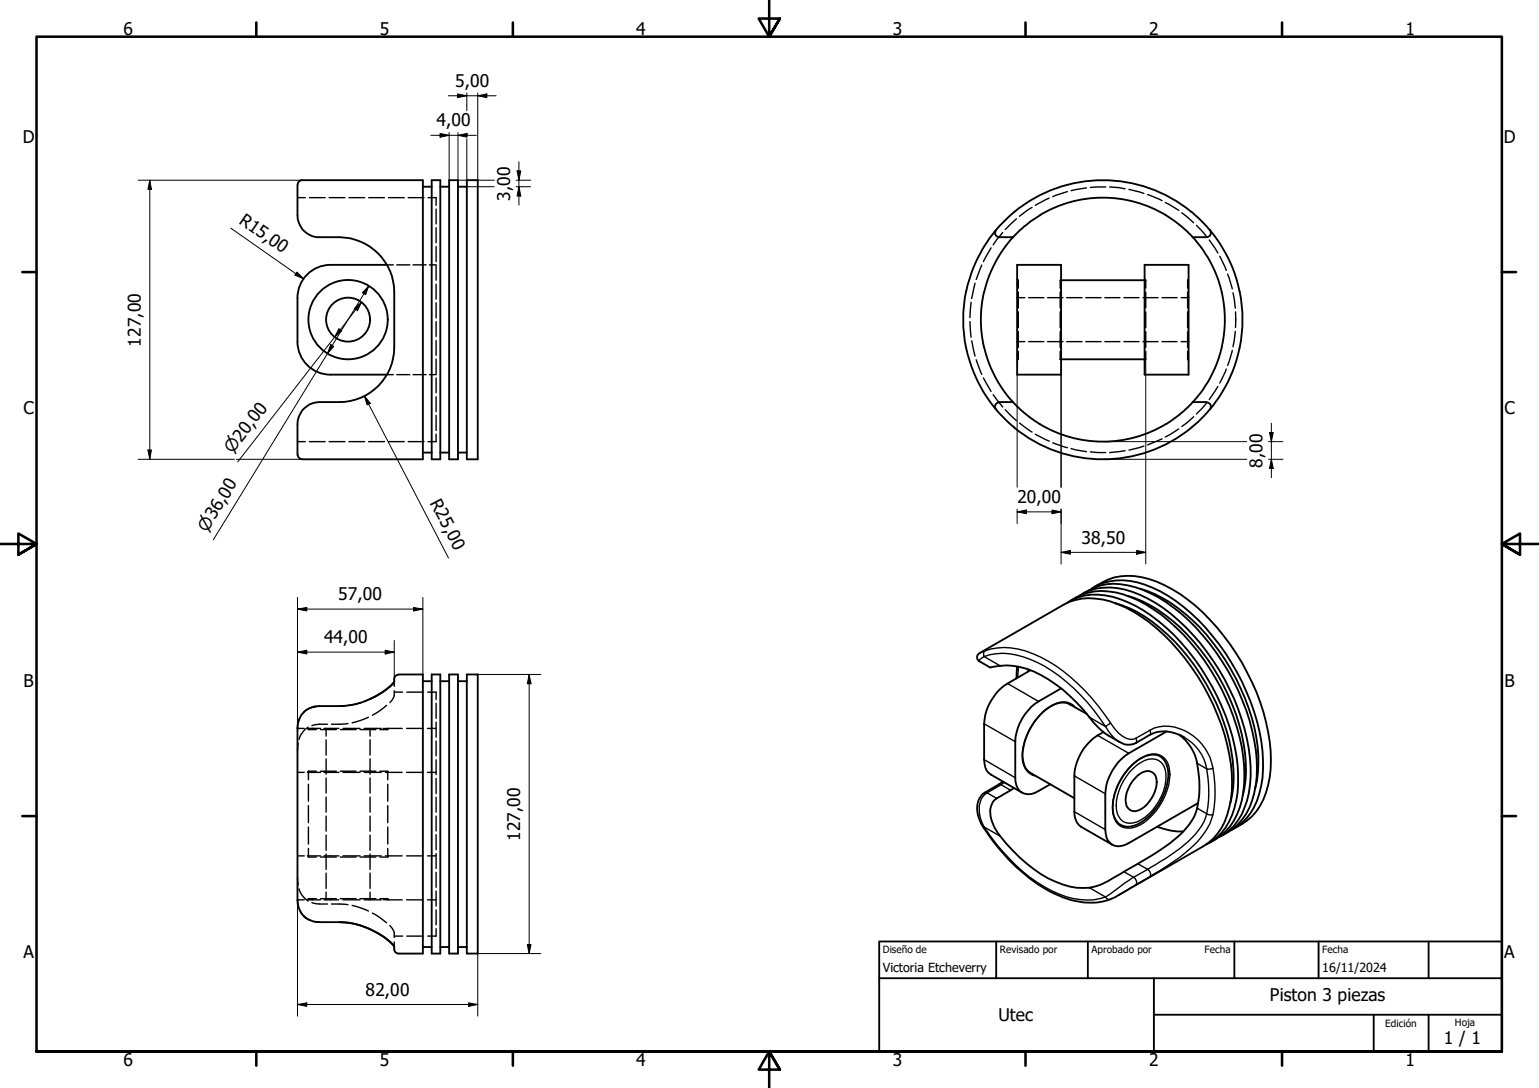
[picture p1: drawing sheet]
<svg xmlns="http://www.w3.org/2000/svg" width="420mm" height="297mm" viewBox="0 0 420 297" stroke-linecap="round" stroke-linejoin="round" font-family="sans-serif">
<!-- layer: Oculto (ISO) -->
<g fill="none" stroke="#000" stroke-width=".38">
<path d="M81.2 54h2.2M84.5 54h4.3M89.9 54h4.3M95.2 54h4.4M100.6 54h4.4M106 54h4.4M111.4 54h4.4M116.8 54h2.3v2.1M119.1 57.1v4M277.5 59.7l-3.1 3M281.7 56.6l-3.4 2.4M286.4 54.1l-3.8 2"/>
<path d="M291.4 52.3l-4 1.4M296.6 51.3l-4.2 .8M301.9 51l-4.2 .2M303 51l4.1 .5M308.2 51.7l4.1 1.1M313.3 53.1l3.9 1.7M318.1 55.3l3.7 2.2M322.6 58.1l3.3 2.7M105.6 72.3h1.8M108.3 72.3h3.6M112.8 72.3h3.5M117.2 72.3h1.9"/>
<path d="M119.1 62.2v4.1M119.1 67.3v4.1M119.1 72.4v4.1M119.1 77.6v4M266.2 77.3l-1 4.2M268 72.4l-1.5 3.9M270.6 67.7l-2.1 3.7M273.7 63.5l-2.6 3.4M277.7 76.2v.1M277.7 77.3v.3M277.9 76.4l.1 .1M278 76.5v2.2"/>
<path d="M278 79.7v4.4M278 76.5l-.1 .4M289.4 79.7v4.4M289.5 76.5l-.1 2.2M289.6 76.4l-.2 .1M289.6 76.5h.1M289.7 76.2l-.1 .1M312.5 76.5h.3M312.5 76.2v.1M312.7 76.4l.1 .1M312.8 76.5v2.2M312.8 79.7v4.4"/>
<path d="M324.2 76.5v2.2M324.2 79.7v4.4M324.2 76.5l.2 .4M324.4 76.4l-.2 .1M324.4 77.3l.1 .3M324.5 76.2l-.1 .1M326.6 61.5l2.9 3.2M330.1 65.5l2.4 3.6M333 70l1.8 3.8M335.2 74.9l1.2 4M336.6 79.9l.6 4.2M119.1 82.7v4.1"/>
<path d="M119.1 87.8v4.1M119.1 92.9v4.1M119.1 98v4.2M264.8 87.8l.3 4.3M265.1 82.5l-.3 4.2M265.2 93.1l1 4.1M266.5 98.2l1.5 4M277.7 97v.3M277.7 81.3h2.1M277.7 93.3h2.1M277.7 98.2v.2M277.9 97.7l.1 .4"/>
<path d="M278 85.1v4.4M278 90.5v4.4M278 95.9v2.2M278 98.1l-.1 .1M280.8 81.3h4.2M280.8 93.3h4.2M286 81.3h4.2M286 93.3h4.2M289.4 85.1v4.4M289.4 90.5v4.4M289.4 95.9v2.2M289.4 98.1h.1"/>
<path d="M289.4 98.1l.2 .1M289.6 98.1h.1M289.6 98.2l.1 .2M291.2 81.3h4.2M291.2 93.3h4.2M296.4 81.3h4.2M296.4 93.3h4.2M301.6 81.3h4.2M301.6 93.3h4.2M306.8 81.3h4.2M306.8 93.3h4.2M312 81.3h4.2"/>
<path d="M312 93.3h4.2M312.5 98.1h.3M312.5 98.2v.2M312.8 85.1v4.4M312.8 90.5v4.4M312.8 95.9v2.2M312.8 98.1l-.1 .1M317.2 81.3h4.2M317.2 93.3h4.2M322.5 81.3h2M322.5 93.3h2M324.2 85.1v4.4"/>
<path d="M324.2 90.5v4.4M324.2 95.9v2.2M324.2 98.1l.2 .1M324.4 97.7l-.2 .4M324.4 98.2l.1 .2M324.5 97l-.1 .3M336.4 95.7l-1.2 4M337.2 90.5l-.6 4.2M337.3 85.1v4.3M105.6 102.3h1.8M108.3 102.3h3.6M112.8 102.3h3.5"/>
<path d="M117.2 102.3h1.9M119.1 103.2v4M119.1 108.3v4.1M119.1 113.4v4.1M119.1 118.5v2.1h-2.3M268.5 103.2l2.1 3.7M271.1 107.7l2.6 3.4M274.4 111.9l3.1 3M278.3 115.5l3.4 2.5M282.6 118.5l3.8 1.9M317.2 119.8l-3.9 1.7M321.8 117.1l-3.7 2.2"/>
<path d="M325.9 113.8l-3.3 2.6M329.5 109.9l-2.9 3.1M332.5 105.5l-2.4 3.6M334.8 100.8l-1.8 3.8M81.2 120.6h2.2M84.5 120.6h4.3M89.9 120.6h4.3M95.2 120.6h4.4M100.6 120.6h4.4M106 120.6h4.4M111.4 120.6h4.4M287.4 120.9l4 1.3"/>
<path d="M292.4 122.5l4.2 .8M297.7 123.4l4.2 .2M307.1 123l-4.1 .6M312.3 121.8l-4.1 1.1M81.2 198.9h1.9M81.9 195.9l-.5 1.3-.2 1.6M84.1 198.6l-1.3 1.1-.8 1.1-.3 1.1M84.2 199.2h2.2M84.2 199v.2M84.6 199l-.4 .2M85.2 193.1l-.9 .4-1.6 1.2M85.4 198.9h-.4"/>
<path d="M86.5 192.8l-.3 .1M86.9 192.8h.3M87.5 199.2h4.3M87.5 198.9h-3.6h.2M88.5 198.9h4M89 198.9v2.1M89.4 197.7a10.1 10.1 0 0 0-4.2 .4M92.9 199.2h4.3M93.7 198.9h4.6M94.4 192.7l-1.8 .1M95 197.5l-4.5 .2M98.3 199.2h4.3"/>
<path d="M98.6 191.8l-3.4 .8M99.4 198.9h4.7M100.6 195.8l-4.5 1.5M101 190.9l-1.6 .7M101 198.9v2.1M103.7 199.2h2.2M104.6 198.9h.5M105.2 198.9h4.6M105.5 199l.4 .2M105.5 192.6l-2.2 1.7-1.6 .9M105.9 199v.2M106.1 198.9h-.1"/>
<path d="M107.6 188.6a3.5 3.5 0 0 1-1.2 3.2M107.6 186.1v.1M107.6 186.2h.1M107.6 186.2v1.2M107.6 189h2.3M111 198.9h4.6M111.1 189h4.5M116.7 198.9h2.4M116.8 189h2.3v2M119.1 192v4.1M119.1 197.2v4.1M81.2 210.9h1.9"/>
<path d="M81.4 202.9l-.2 2.1M84.1 210.8l-.2 .1h3.6M84.2 214.1v4.6M84.2 219.9v4.7M86.4 210.6h-2.2v2.3M87.5 210.6h4.3M88.5 210.9h4M89 202v4.2M89 207.2v4.2M89 212.4v4.1M89 217.6v4.1M92.9 210.6h4.3"/>
<path d="M93.7 210.9h4.6M98.3 210.6h4.3M99.4 210.9h4.7M101 202v4.2M101 207.2v4.2M101 212.4v4.1M101 217.6v4.1M103.7 210.6h2.2v2.3M105.2 210.9h4.6M105.9 214.1v4.6M105.9 219.9v4.7M105.9 210.6v.1"/>
<path d="M106 210.8l.1 .1M111 210.9h4.6M116.7 210.9h2.4M119.1 202.3v4.1M119.1 207.4v4.1M119.1 212.5v4.1M119.1 217.7v4M81.2 239.5l.2 2.1M81.2 233.7h1.9M84.2 231.6v2.4h2.2M84.2 225.8v4.6M87.5 234h4.3"/>
<path d="M87.5 233.7h-3.6h.2M88.5 233.7h4M89 222.8v4.1M89 228v4.1M89 233.2v4.1M89 238.4v4.2M92.9 234h4.3M93.7 233.7h4.6M98.3 234h4.3M99.4 233.7h4.7M101 222.8v4.1M101 228v4.1"/>
<path d="M101 233.2v4.1M101 238.4v4.2M103.7 234h2.2M105.2 233.7h4.6M105.9 225.8v4.6M105.9 231.6v2.4M105.9 233.9v.1M106.1 233.7h-.1M111 233.7h4.6M116.7 233.7h2.4M119.1 222.8v4.1M119.1 227.9v4.1"/>
<path d="M119.1 233v4.1M119.1 238.2v4M81.2 245.7l.3 1.7M81.2 245.7h1.9M81.7 242.7l.7 1.6 1.7 1.7M82 248.9l1.1 1.3M83.6 250.7l1.2 .6M84.1 245.6l-.2 .1h3.6M84.2 245.3h2.2M84.2 245.3l.4 .2M84.2 245.3v.2M85 245.6l.4 .1"/>
<path d="M85.2 246.4a10.1 10.1 0 0 0 4.2 .4M86 251.6l1.2 .2M87.5 245.3h4.3M88.5 245.7h4M89 243.6v2.1M90.5 246.8l4.5 .2M92.9 245.3h4.3M93.7 245.7h4.6M96.1 247.2l4.5 1.5M98.3 245.3h4.3M99.4 245.7h4.7M101 243.6v2.1"/>
<path d="M101.7 249.3l1.6 .9 2.2 1.8M103.7 245.3h2.2M105.1 245.6l-.5 .1M105.2 245.7h4.6M105.9 245.3l-.4 .2M105.9 245.3v.2M106 245.6l.1 .1M106.4 252.7l.6 .7a2.94 2.94 0 0 1 .6 2.6M107.6 258.4h.1M107.6 258.4v.1M107.6 257.2v1.2M107.6 255.6h2.3"/>
<path d="M111 245.7h4.6M111.1 255.6h4.5M116.7 245.7h2.4M119.1 243.3v4.1M119.1 248.4v4.1M119.1 253.5v2.1h-2.3"/>
</g>
<!-- layer: Visible (ISO) -->
<g fill="none" stroke="#000" stroke-width=".51">
<path d="M81.2 50.4v8.4a6 6 0 0 0 6 6 24.2 24.2 0 0 1 11.4 1.2 15.1 15.1 0 0 1 9 13.8v15a15 15 0 0 1-15 15h-5.4a6.1 6.1 0 0 0-6 6v8.4M81.3 50.4a1.17 1.17 0 0 1 1.2-1.2h32.9v76.2h-33M115.4 51h2.5M117.9 49.2h2.3v76.2h-2.3zM120.2 51h2.4M122.6 49.2h2.4v76.2h-2.4zM125 51h2.4M127.4 49.2h3v76.2h-3zM276.9 57.9a38.1 38.1 0 0 1 48.4 0M276.9 57.8a38.6 38.6 0 0 0-13.1 21.8M283.9 58.8a33.3 33.3 0 0 1 41.7 6M283.9 58.8a33.3 33.3 0 0 0-15.3 36"/>
<path d="M325.3 57.8a38.6 38.6 0 0 1 13.1 21.8M105.6 72.3h-15.4a9 9 0 0 0-9 9v12a9 9 0 0 0 9 9h15.4M263.7 79.5a38.1 38.1 0 0 0 0 15.5M271.9 62.8a1.17 1.17 0 0 0-.1 1.3 1.17 1.17 0 0 0 1 .7h3.7M277.7 72.3h12v30h-12zM289.7 76.5h22.8M312.5 72.3h12v30h-12zM325.6 64.8a33.3 33.3 0 0 1 0 45M330.3 62.8a1.17 1.17 0 0 1 .2 1.3 1.17 1.17 0 0 1-1.1 .7h-3.8M338.4 79.5a38.1 38.1 0 0 1 0 15.5M263.8 95a37.9 37.9 0 0 0 13.1 21.7M268.7 94.8a33.6 33.6 0 0 0 15.2 21"/>
<path d="M289.7 98.1h22.8M338.4 95a38.1 38.1 0 0 1-61.5 21.7M272.8 109.8h3.7M272.8 109.8a1.17 1.17 0 0 0-1 .7 1.17 1.17 0 0 0 .1 1.3M283.9 115.8a33.3 33.3 0 0 0 34.4 0M325.6 109.8l-3.6 3.4-3.7 2.6M325.6 109.8h3.8M329.4 109.8a1.17 1.17 0 0 1 1.1 .7 1.17 1.17 0 0 1-.2 1.3M81.3 124.2a1.17 1.17 0 0 0 1.2 1.1M115.4 123.6h2.5M120.2 123.6h2.4M125 123.6h2.4"/>
<path d="M291.2 164.6a15.7 15.7 0 0 1 14.6-1 45.4 45.4 0 0 1 20.3 16.3 58.2 58.2 0 0 1 11.9 31.6 22.8 22.8 0 0 1-4.6 15.9l-2.6 2.3-1.5 .9M292 164.1a16 16 0 0 1 14.5-1.9 41.9 41.9 0 0 1 18.6 13.3 62.3 62.3 0 0 1 14.3 31.1 27.8 27.8 0 0 1-2.6 17.5 15.2 15.2 0 0 1-6.7 6M294.6 162.7a16.2 16.2 0 0 1 14.6-1.1 44.9 44.9 0 0 1 20.2 16.3 59 59 0 0 1 12 31.6 22.8 22.8 0 0 1-4.5 16l-2.7 2.3-1.5 .8M295.5 162.2a15.6 15.6 0 0 1 14.4-1.9 40.5 40.5 0 0 1 18.5 13.2 60.8 60.8 0 0 1 14.7 33.7 24.5 24.5 0 0 1-3.9 16.5 14.5 14.5 0 0 1-5.6 4.4M298 160.7a16.2 16.2 0 0 1 14.5-1.1 45.4 45.4 0 0 1 20.4 16.3 62 62 0 0 1 11.8 29.2 26.3 26.3 0 0 1-3.3 16.9 15.3 15.3 0 0 1-5.3 4.7M298.8 160.2a16.8 16.8 0 0 1 17-1.4 47.2 47.2 0 0 1 20.1 17.1 57.2 57.2 0 0 1 11.1 31.6 21.7 21.7 0 0 1-5.2 15.4l-2.7 2.1-2.2 1.2M304.4 164.6a36.4 36.4 0 0 1 16.3 10.5 57.6 57.6 0 0 1 16 35.1 27.7 27.7 0 0 1-.8 9M307.8 162.7a37.9 37.9 0 0 1 18.1 12.5 56 56 0 0 1 14.3 35.5l-.2 2.3-.7 4.2M311.1 160.7a36.4 36.4 0 0 1 16.4 10.5 60.1 60.1 0 0 1 15.8 32.6 33.3 33.3 0 0 1-.7 11.5M86.2 192.9l-1 .2M101 190.9a18.8 18.8 0 0 0 6.5-4.5l.1-.3a21 21 0 0 1-15 6.7h-5.4a5.8 5.8 0 0 0-6 6v46.9a5.8 5.8 0 0 0 6 6.1h5.4M108.8 184.2a1.38 1.38 0 0 0-1.2 1.9"/>
<path d="M108.8 184.1h6.6v76.2h-6.6M115.4 186h2.5M117.9 184.1h2.3v76.2h-2.3zM120.2 186h2.4M122.6 184.1h2.4v76.2h-2.4zM125 186h2.4M127.4 184.1h3v76.2h-3zM277.7 182l-.2 3.2M280.8 182.8l-.1 .5M281.3 183l-6.2 3.6a14 14 0 0 0-6.4 11v9.8a4.6 4.6 0 0 0 1.9 4.1l8.4 4.9M289.7 187.9l-6.2 3.6a14 14 0 0 0-6.3 11v9.8a3.9 3.9 0 0 0 3.5 4.5l1.9-.3 4.2-2.4M296.7 194.9l-4.6-2.6a5.3 5.3 0 0 0-6 1 16.9 16.9 0 0 0-6.9 13.7l.3 1.5a3.7 3.7 0 0 0 1.8 2.5l12 6.9"/>
<path d="M301.2 199.9a13.9 13.9 0 0 0-7.9 11.9v9.8a4.8 4.8 0 0 0 1.8 4.1l8.6 4.9M318.5 199.7l-10.3 6a14.3 14.3 0 0 0-6.4 11v9.8a4.6 4.6 0 0 0 1.9 4.1 4.2 4.2 0 0 0 4.5-.4l18.9-10.9M309.2 208.7a6.9 6.9 0 0 1 7.5-2.2 6.3 6.3 0 0 1 2.1 6.9 16.1 16.1 0 0 1-9.1 12 4.2 4.2 0 0 1-5.9-4.2 16.4 16.4 0 0 1 5.4-12.5zM310.7 211.6a3 3 0 0 1 4.4-.3 5.5 5.5 0 0 1 0 5.3 7.9 7.9 0 0 1-5.2 4.9 2.65 2.65 0 0 1-2.6-3.1 10.1 10.1 0 0 1 3.4-6.8zM321.9 200.6a12.8 12.8 0 0 1 5.3 10 23.9 23.9 0 0 1-1.1 12.3 28.4 28.4 0 0 1-10.5 9.9l-11.4 6.7a15 15 0 0 1-16 1.2 40.5 40.5 0 0 1-16.7-14.8 7.3 7.3 0 0 1-.4-7.1l1-.8 4.8-2.9M323.2 201.2a9.5 9.5 0 0 0-9.3-.6l-3.8 2.3-1.7 .4a3.8 3.8 0 0 1-2.8-.7 20.3 20.3 0 0 1-8.2-6.8 39.3 39.3 0 0 0-17-13.2 19 19 0 0 0-10.1-.4l-3-1.7a1.27 1.27 0 0 1 .2-2.2l22.9-13.2a16.7 16.7 0 0 1 14.8-.1 47.2 47.2 0 0 1 20 17.1 57.2 57.2 0 0 1 11.2 31.6 23.6 23.6 0 0 1-4 13.9l-1.2 1.4-2.7 2.1-22.9 13.2a15.8 15.8 0 0 1-13.2 1.4 39.9 39.9 0 0 1-18.1-12.2 42.2 42.2 0 0 1-7-9.9 5.8 5.8 0 0 1 1.6-7.2l4.9-3M315.9 225.7a18.1 18.1 0 0 0 7.1 1.3M83.1 250.2l.5 .5M92.6 251.8a20.8 20.8 0 0 1 15 6.6v.8M92.6 251.8a21 21 0 0 1 15 6.6v.1M107.6 259.2a1.17 1.17 0 0 0 1.2 1.1M115.4 258.6h2.5"/>
<path d="M120.2 258.6h2.4M125 258.6h2.4"/>
<circle cx="95" cy="87.3" r="10.8"/>
<circle cx="95" cy="87.3" r="6"/>
</g>
<!-- layer: Visible fina (ISO) -->
<g fill="none" stroke="#000" stroke-width=".38">
<path d="M267.5 178.3l1.5-.6a1.2 1.2 0 0 0-.3 1.5l-1.1 .8-.3 .5M269 177.7a19.1 19.1 0 0 1 15 1.7 52 52 0 0 1 19.2 18M268.7 197.6l8.5 4.9M273 181.8l-4.3-2.6a18.3 18.3 0 0 1 14.6 1.7 49.4 49.4 0 0 1 18.5 17.5l-4.4-2.6M275.1 186.6l8.4 4.9M278.1 182l-.3 3M293.6 193.2a4.4 4.4 0 0 0-5.5-1.1 16.9 16.9 0 0 0-9 12.9 5.9 5.9 0 0 0 2.8 6.6l.9 .3M313.9 199.4a.98 .98 0 0 1 0 1.2M313.9 199.4a10.8 10.8 0 0 1 11.9 1.6 13.9 13.9 0 0 1 5.4 8.7M313.9 199.4l-3.8 2.1M268.7 207.4l8.5 4.9M268.9 216.4l.6 .1"/>
<path d="M269.5 216.5a5.9 5.9 0 0 0-1.8 6.9l1 2.4-.2 .1M269.5 216.5l2.6 1.5M272.7 214.2h.6M273.3 214.2l2.6 1.6M273.3 214.2l-3.8 2.3M274.2 213.6l-.9 .6M293.3 211.8l8.5 4.9M299.7 200.8l8.5 4.9M308.4 210.7a9.2 9.2 0 0 1 6.2-3.5 4.1 4.1 0 0 1 3.7 4.9 14.7 14.7 0 0 1-7.8 12.3 3.8 3.8 0 0 1-5.7-3.3 14.7 14.7 0 0 1 3.6-10.4zM309 208.8a9.2 9.2 0 0 1 6.7-2.9 4.5 4.5 0 0 1 3.6 4.3 16.9 16.9 0 0 1-8 15 4.9 4.9 0 0 1-6.6-.8 11.4 11.4 0 0 1 .6-10.4 19.3 19.3 0 0 1 3.7-5.2zM310.1 201.5a1.05 1.05 0 0 1 0 1.4M310.1 201.5a4.1 4.1 0 0 1-4.7-1.3l-2.2-2.8-1.4 1 2.2 2.9 1.6 1.3"/>
<path d="M323.2 201.2a12.5 12.5 0 0 1 6.2 8.7l-2.6-1.5M273 228.3l-4.3-2.5a47.8 47.8 0 0 0 20.5 18.3 18.3 18.3 0 0 0 12.6 .8 1.11 1.11 0 0 0 1.3 .6M293.3 221.6l8.5 4.9M310.6 235.8l2.7 1.5M313.3 237.3l.3 .3a1.42 1.42 0 0 1 .3 1.7M313.3 237.3a56.8 56.8 0 0 0 13.2-9.7 13.4 13.4 0 0 0 2.9-5.4 1.77 1.77 0 0 0 1.8 .2 20 20 0 0 1-7.9 10.6l-4.1 3-5.3 3.3M313.3 237.3l-3.8 2.2-2.7-1.5M313.9 239.3l-3.8 2.2M326.8 220.6l2.6 1.6a33.1 33.1 0 0 0 0-12.3l.9 .1 .9-.3a35.1 35.1 0 0 1 0 12.7M297.4 242.4l4.4 2.5 7.1-5.1 .6-.3 .3 .3a1.14 1.14 0 0 1 .5 1 1.14 1.14 0 0 1-.7 1l-4 2.5"/>
</g>
<!-- layer: Borde (ISO) -->
<g fill="none" stroke="#000" stroke-width=".7">
<path d="M70 6.1v3.9M140 6.1v3.9M210 0v10l-2.9-4.9h5.8l-2.9 4.9 2.9-4.9M280 6.1v3.9M350 6.1v3.9M6.1 74.3h3.9M410 74.3h3.9M0 148.5h10l-5-2.8v5.7l5-2.9-5 2.9M420 148.5h-10l5-2.8v5.7l-5-2.9 5 2.9M6.1 222.8h3.9M410 222.8h3.9M10 287.1v-277.1h400v277.1h-400h400"/>
<path d="M70 287.1v3.8M140 287.1v3.8M212.9 292l-2.9-4.9 2.9 4.9h-5.8l2.9-4.9v9.9M280 287.1v3.8M350 287.1v3.8"/>
</g>
<path d="M240 257h170v30.1h-170zM272 257v10.1M297 257v10.1M337 257v10.1M360 257v10.1M390 257v10.1M240 267.1h170M315 277h95M315 267.1v20M375 277v10.1M390 277v10.1" fill="none" stroke="#000" stroke-width=".51"/>
<!-- layer: Cota (ISO) -->
<g fill="none" stroke="#000" stroke-width=".27">
<path d="M117.6 36.9h12.4M120.1 36.4l2.5 .5-2.5 .6zM122.4 26.1h13M122.6 36.2v13M124.9 25.6l2.5 .5-2.5 .6zM125 36.9l2.5-.5v1.1zM125 36.2v13h9.9M127.4 25.4v4.8M127.4 37.9v11.3M130.4 26.1l2.5-.5v1.1zM130.4 25.4v23.8M37.7 49.2h44.7"/>
<path d="M40.9 49.2l.4 2.5h-.9zM40.9 49.2v76.2M127.4 51h7.5M140.9 49.2h3.9M140.9 51h3.9M141.2 46.7h1l-.5 2.5zM141.7 51l.5 2.5h-1zM141.7 44.2v11.8M63 62.3l19.9 13.8M81.1 74.3l1.8 1.8-2.4-1zM100.6 78.1l-.8 2.3-.9-.5zM100.6 78.1l-42.4 69.3"/>
<path d="M90.3 94.1l.8 .5-1.7 1.9zM92.5 89.8l.8 .5-1.9 1.7zM96.8 84.2l1.9-1.7-1.1 2.3zM98.7 82.5l-33.8 43.6M312.8 98.1v55.9M99.5 108.1l1.6 2-.9 .4zM99.5 108.1l22.9 44.2M277.7 102.3v30.7M289.7 102.3v30.7M346.6 118.1h1l-.5 2.5zM347.1 115.6v14.8M37.7 125.4h26.3"/>
<path d="M40.4 122.9h.9l-.4 2.5zM64.5 125.4h17.9M277.7 139.7l2.5-.5v1.1zM277.7 139.7h12M277.7 139v3.9M287.2 139.2l2.5 .5-2.5 .6zM289.7 139v15M301.1 125.4h39.3M301.1 120.6h39.3M346.3 125.4h4M346.3 120.6h4M347.1 125.4l.5 2.5h-1z"/>
<path d="M289.7 150.8l2.5-.5v1zM289.7 150.8h23.1M310.3 150.3l2.5 .5-2.5 .5zM81.2 166.3l2.6-.5v1zM81.2 178l2.6-.5v1zM81.2 163.1v35.7M81.2 166.3h34.2M81.2 178h26.4M105.2 177.5l2.4 .5-2.4 .5zM107.6 174.9v10.4M112.9 165.8l2.5 .5-2.5 .5zM115.4 163.1v21"/>
<path d="M130.4 184.1h17.2M144.5 184.1l.5 2.6h-1zM144.5 184.1v76.2M81.2 245.7v31.7M144 257.9h1l-.5 2.4zM81.2 274.2l2.6-.4v1zM81.2 274.2h49.2M128 273.8l2.4 .4-2.4 .6zM147.6 260.3h-17.2v17.1"/>
</g>
<g fill="#000">
<path d="M120.1 36.4l2.5 .5-2.5 .6zM124.9 25.6l2.5 .5-2.5 .6zM125 36.9l2.5-.5v1.1zM130.4 26.1l2.5-.5v1.1zM40.9 49.2l.4 2.5h-.9zM141.2 46.7h1l-.5 2.5zM141.7 51l.5 2.5h-1zM81.1 74.3l1.8 1.8-2.4-1zM90.3 94.1l.8 .5-1.7 1.9zM92.5 89.8l.8 .5-1.9 1.7zM96.8 84.2l1.9-1.7-1.1 2.3zM100.6 78.1l-.8 2.3-.9-.5z"/>
<path d="M99.5 108.1l1.6 2-.9 .4zM346.6 118.1h1l-.5 2.5zM40.4 122.9h.9l-.4 2.5zM277.7 139.7l2.5-.5v1.1zM347.1 125.4l.5 2.5h-1zM287.2 139.2l2.5 .5-2.5 .6zM289.7 150.8l2.5-.5v1zM310.3 150.3l2.5 .5-2.5 .5zM81.2 166.3l2.6-.5v1zM81.2 178l2.6-.5v1zM105.2 177.5l2.4 .5-2.4 .5zM112.9 165.8l2.5 .5-2.5 .5z"/>
<path d="M144.5 184.1l.5 2.6h-1zM144 257.9h1l-.5 2.4zM81.2 274.2l2.6-.4v1zM128 273.8l2.4 .4-2.4 .6z"/>
</g>
<g font-size="4.8">
<text x="33.7" y="9.6">6</text>
<text x="103.7" y="9.6">5</text>
<text x="173.7" y="9.6">4</text>
<text x="243.7" y="9.6">3</text>
<text x="313.7" y="9.6">2</text>
<text x="383.7" y="9.6">1</text>
<text x="124.3" y="23.7">5,00</text>
<text x="119.2" y="34.5">4,00</text>
<text x="6.2" y="38.9">D</text>
<text x="410.5" y="38.9">D</text>
<text x="139.3" y="54.8" transform="rotate(-90 139.3 54.8)">3,00</text>
<text x="65" y="60.8" transform="rotate(35 65 60.8)">R15,00</text>
<text x="38.5" y="94.6" transform="rotate(-90 38.5 94.6)">127,00</text>
<text x="6.4" y="113.1">C</text>
<text x="410.7" y="113.1">C</text>
<text x="344.7" y="127.7" transform="rotate(-90 344.7 127.7)">8,00</text>
<text x="117.3" y="137.3" transform="rotate(63 117.3 137.3)">R25,00</text>
<text x="277.7" y="137.3">20,00</text>
<text x="295.3" y="148.4">38,50</text>
<text x="92.3" y="163.9">57,00</text>
<text x="88.5" y="175.6">44,00</text>
<text x="6.4" y="187.4">B</text>
<text x="410.7" y="187.4">B</text>
<text x="142" y="229.5" transform="rotate(-90 142 229.5)">127,00</text>
<text x="6.4" y="261.7">A</text>
<text x="410.7" y="261.7">A</text>
<text x="99.8" y="271.9">82,00</text>
<text x="346.7" y="273.4">Piston 3 piezas</text>
<text x="272.6" y="278.8">Utec</text>
<text x="394.2" y="285">1 / 1</text>
<text x="33.7" y="290.9">6</text>
<text x="103.7" y="290.9">5</text>
<text x="173.7" y="290.9">4</text>
<text x="243.7" y="290.9">3</text>
<text x="313.7" y="290.9">2</text>
<text x="383.7" y="290.9">1</text>
</g>
<g font-size="4.6">
<text x="63.5" y="124.1" transform="rotate(-52 63.5 124.1)">⌀20,00</text>
<text x="56.6" y="145.5" transform="rotate(-59 56.6 145.5)">⌀36,00</text>
</g>
<g font-size="3.4">
<text x="241" y="265.4">Victoria Etcheverry</text>
<text x="361" y="265.5">16/11/2024</text>
</g>
<g font-size="2.7">
<text x="241" y="260.2">Diseño de</text>
<text x="273" y="260.1">Revisado por</text>
<text x="298" y="260.1">Aprobado por</text>
<text x="328.9" y="260.1">Fecha</text>
<text x="361" y="260.1">Fecha</text>
<text x="378.2" y="280.3">Edición</text>
<text x="397.2" y="280">Hoja</text>
</g>
</svg>
